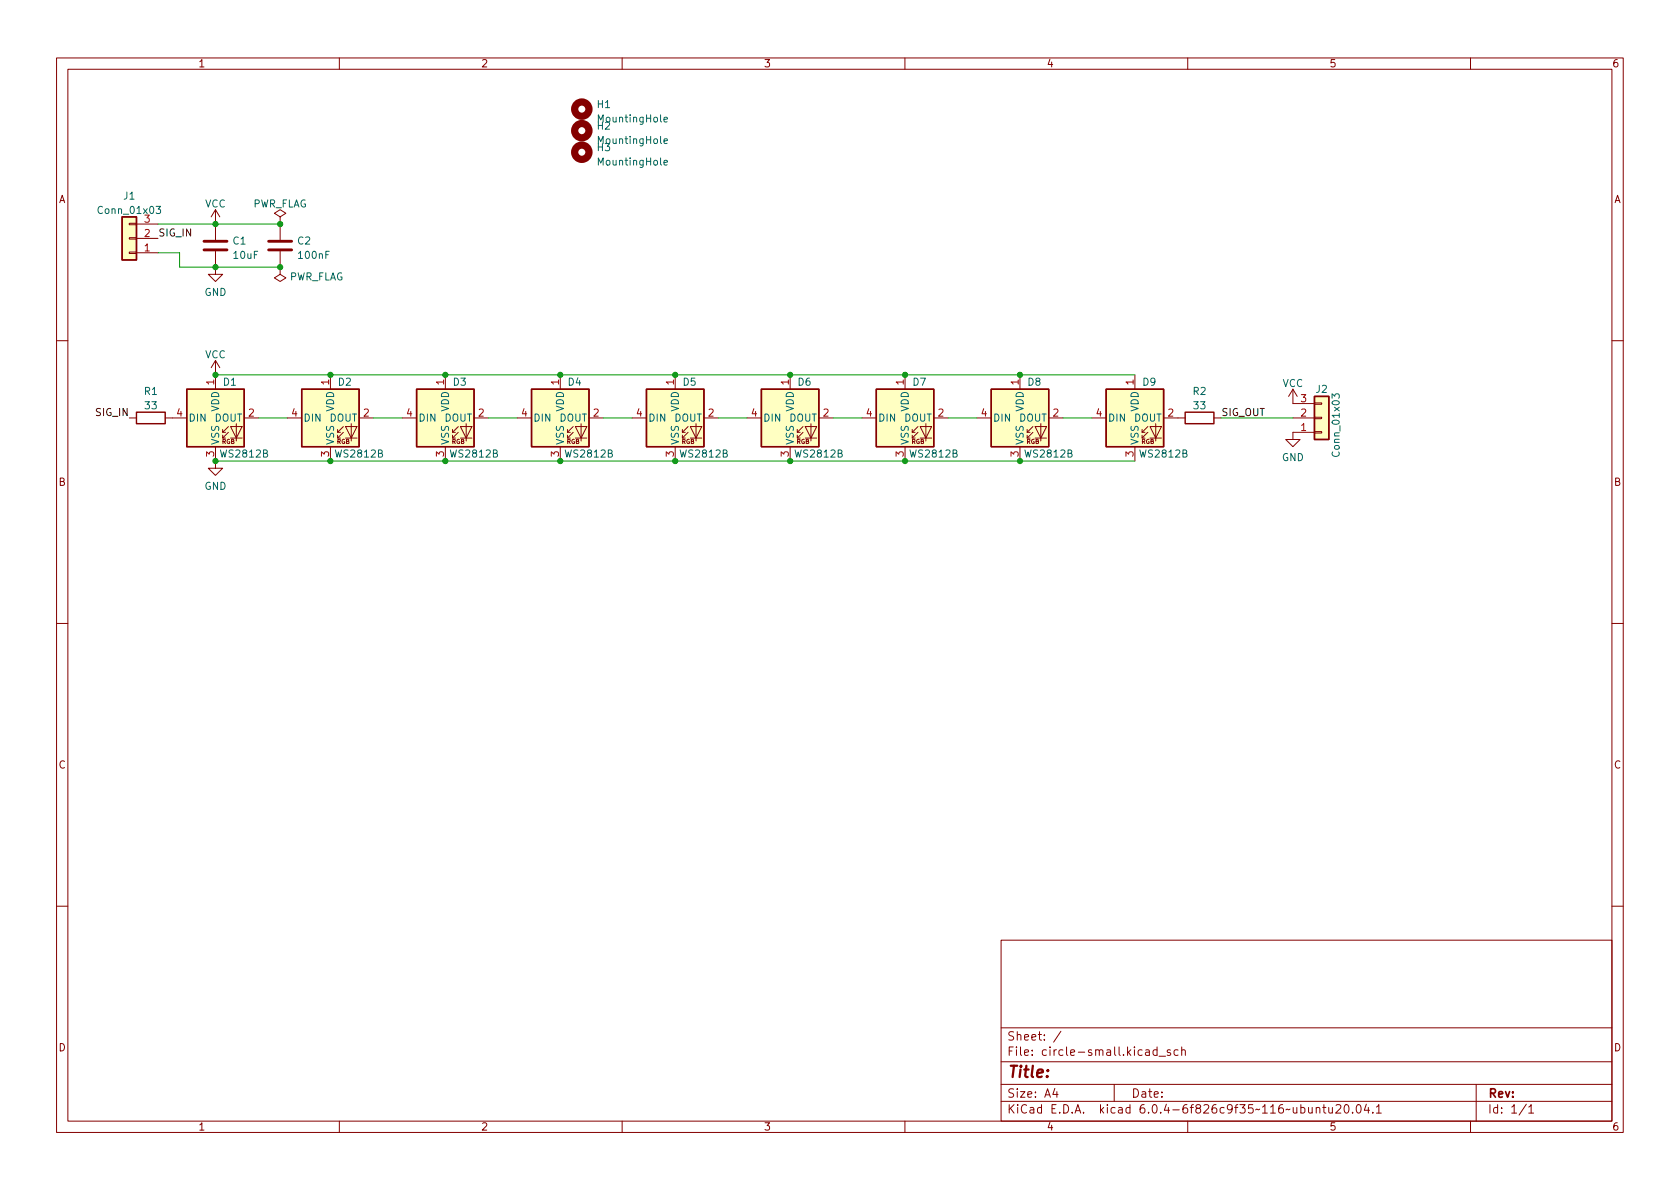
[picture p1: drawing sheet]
<svg xmlns="http://www.w3.org/2000/svg" width="297mm" height="210mm" viewBox="0 0 297 210" stroke-linecap="round" stroke-linejoin="round" font-family="sans-serif">
<g fill="none" stroke="#840000" stroke-width=".18">
<path d="M10 10.2h277v190.1h-277zM12 12.2h273v186.1h-273zM60 10.2v2M110 10.2v2M160 10.2v2M210 10.2v2M260 10.2v2M22.9 39.5h1.2v.2h-1.2zM24.1 39.6h3.8M38.1 37.1v5.3M38.1 37.1l-.8 1.2M38.1 37.1l.8 1.2"/>
<path d="M49.5 38.3l1-.6-1-.6-1 .6 1 .6v1.3M49.5 39.6h.1M49.5 39.6v2.8M22.9 42h1.2v.3h-1.2zM22.9 44.6h1.2v.2h-1.2zM24.1 44.7h3.8M24.1 42.2h3.8M38.1 44.4v4.1h1.3l-1.3 1.3-1.3-1.3h1.3M49.5 47.2v1.3l1 .6-1 .7-1-.7 1-.6M49.5 47.2h.1M49.5 44.4v2.8M10 60.2h2"/>
<path d="M22.9 73.9h1.2M29.2 73.9h3.8M38.1 79v3.8h1.3l-1.3 1.3-1.3-1.3h1.3M38.1 63.7v5.1M38.1 63.7l-.8 1.3M38.1 63.7l.8 1.3M39.4 76.4h.5M40.4 76.4l-1 1.1v-.5M40.4 75.4l-1 1v-.5M40.8 75.4h2l-1 2.1zM40.8 77.5h2M41.8 74.9v3.1"/>
<path d="M43.2 73.9h2.5M50.8 73.9h2.5M58.4 66.3v2.5M58.4 79v2.5M59.7 76.4h.5M60.7 76.4l-1 1.1v-.5M60.7 75.4l-1 1v-.5M61.1 75.4h2l-1 2.1zM61.1 77.5h2M62.1 74.9v3.1M63.5 73.9h2.5M71.1 73.9h2.6"/>
<path d="M78.7 66.3v2.5M78.7 79v2.5M80 76.4h.5M81 76.4l-1 1.1v-.5M81 75.4l-1 1v-.5M81.4 75.4h2l-1 2.1zM81.4 77.5h2M82.4 74.9v3.1M83.8 73.9h2.6M91.4 73.9h2.6M99.1 66.3v2.5M99.1 79v2.5"/>
<path d="M100.3 76.4h.5M101.3 76.4l-1 1.1v-.5M101.3 75.4l-1 1v-.5M101.7 75.4h2.1l-1.1 2.1zM101.7 77.5h2.1M102.7 74.9v3.1M104.1 73.9h2.6M111.8 73.9h2.5M119.4 66.3v2.5M119.4 79v2.5M120.6 76.4h.6M121.7 76.4l-1.1 1.1v-.5"/>
<path d="M121.7 75.4l-1.1 1v-.5M122 75.4h2.1l-1 2.1zM122 77.5h2.1M123.1 74.9v3.1M124.5 73.9h2.5M132.1 73.9h2.5M139.7 66.3v2.5M139.7 79v2.5M141 76.4h.5M142 76.4l-1 1.1v-.5M142 75.4l-1 1v-.5M142.4 75.4h2l-1 2.1z"/>
<path d="M142.4 77.5h2M143.4 74.9v3.1M144.8 73.9h2.5M152.4 73.9h2.5M160 66.3v2.5M160 79v2.5M161.3 76.4h.5M162.3 76.4l-1 1.1v-.5M162.3 75.4l-1 1v-.5M162.7 75.4h2l-1 2.1zM162.7 77.5h2M163.7 74.9v3.1"/>
<path d="M165.1 73.9h2.5M172.7 73.9h2.6M180.3 66.3v2.5M180.3 79v2.5M181.6 76.4h.5M182.6 76.4l-1 1.1v-.5M182.6 75.4l-1 1v-.5M183 75.4h2l-1 2.1zM183 77.5h2M184 74.9v3.1M185.4 73.9h2.6M193 73.9h2.6"/>
<path d="M200.7 66.3v2.5M200.7 79v2.5M201.9 76.4h.5M202.9 76.4l-1 1.1v-.5M202.9 75.4l-1 1v-.5M203.3 75.4h2.1l-1.1 2.1zM203.3 77.5h2.1M204.3 74.9v3.1M205.7 73.9h3.8M214.6 73.9h1.3M228.6 68.8l-.8 1.3M228.6 68.8v2.6h3.8"/>
<path d="M228.6 68.8l.8 1.3M228.6 73.9h3.8M232.4 71.2h1.3v.3h-1.3zM232.4 73.8h1.3v.2h-1.3zM232.4 76.3h1.3v.3h-1.3zM232.4 76.4h-3.8v1.3h1.3l-1.3 1.3-1.3-1.3h1.3M285 60.2h2M10 110.2h2M285 110.2h2M10 160.2h2M177 166.3h108v32h-108zM285 160.2h2"/>
<path d="M60 198.3v2M110 198.3v2M160 198.3v2M177 194.8h108M177 191.8h108M177 187.8h108M177 181.8h108M186.5 192.5l-.4 1h1M186.9 193v1M187.6 182.4l-1.3 1.9M197 191.8v3M204.6 185.7l-.5-.1-.2 .3v.4l.1 .3h.6"/>
<path d="M204.6 185.1v1.5M204.9 186.8h1.2M206.9 185.7l-.3-.1-.2 .2v.3l.5 .1v.4h-.5M208.3 185.7l-.4-.1-.3 .3v.4l.1 .3h.6M208.9 185.8l.2-.2 .4 .1 .1 .9M208.9 185.1v1.5M210 198.3v2M232.7 196l.2-.2 .4 .1 .1 .9M232.7 195.8v1M233.9 195.8h.5M234.1 195.3v1.3l.3 .2M234.9 195.8l.1 1h.4l.2-.1"/>
<path d="M235.6 195.8v1M236.2 195.5l.6-.2 .2 .2 .1 .3-1 1h1M237.8 195.5l.2-.2a.81 .81 0 0 1 .6 .7 .81 .81 0 0 1-.3 .8h-.2a.81 .81 0 0 1-.3-1.3zM239.1 196.7v.1M240 195.4l.1-.1a.81 .81 0 0 1 .6 .7 .81 .81 0 0 1-.3 .8h-.1a.81 .81 0 0 1-.6-.6 .81 .81 0 0 1 .3-.8zM241.6 195.3l-.4 1h.9M241.9 195.8v1M242.7 196.7v.1M243.4 195.8l.4-.5v1.5M243.4 196.8h.8M260 198.3v2M261 191.8v6.5"/>
<path d="M269.9 195.3l-1.3 1.9M270.3 195.8l.4-.5v1.5M270.3 196.8h.9"/>
</g>
<path d="M36.1 44.2h4M36.1 42.7h4M47.5 44.2h4.1M47.5 42.7h4.1" fill="none" stroke="#840000" stroke-width=".51"/>
<g fill="none" stroke="#840000" stroke-width=".25">
<path d="M21.6 38.3h2.5v7.7h-2.5zM24.1 72.9h5.1v2h-5.1zM33 68.8h10.2v10.2h-10.2zM53.3 68.8h10.2v10.2h-10.2zM73.7 68.8h10.1v10.2h-10.1zM94 68.8h10.1v10.2h-10.1zM114.3 68.8h10.2v10.2h-10.2zM134.6 68.8h10.2v10.2h-10.2zM154.9 68.8h10.2v10.2h-10.2zM175.3 68.8h10.1v10.2h-10.1zM195.6 68.8h10.1v10.2h-10.1zM209.5 72.9h5.1v2h-5.1z"/>
<path d="M232.4 70.1h2.5v7.6h-2.5z"/>
</g>
<g fill="#ffffc2" stroke="#ffffc2" stroke-width=".18">
<path d="M33 68.8h10.2v10.2h-10.2z"/>
<path d="M21.6 38.3h2.5v7.7h-2.5z"/>
<path d="M94 68.8h10.1v10.2h-10.1z"/>
<path d="M73.7 68.8h10.1v10.2h-10.1z"/>
<path d="M53.3 68.8h10.2v10.2h-10.2z"/>
<path d="M154.9 68.8h10.2v10.2h-10.2z"/>
<path d="M232.4 70.1h2.5v7.6h-2.5z"/>
<path d="M195.6 68.8h10.1v10.2h-10.1z"/>
<path d="M175.3 68.8h10.1v10.2h-10.1z"/>
<path d="M134.6 68.8h10.2v10.2h-10.2z"/>
<path d="M114.3 68.8h10.2v10.2h-10.2z"/>
</g>
<path d="M27.6 36.5h.8l-.4 .5 .3 .1v.5l-.1 .2-.6-.2M117.4 21.2l.6-.2-.1-.2-.3-.1-.2 .2 .1 .6h.4M117.4 25l.6-.2-.1-.2-.3-.1-.2 .2 .1 .6h.4M117.4 28.8l.6-.1-.1-.3-.3-.1-.2 .2 .1 .6h.4M235.5 70.4v-.8l.5 .5 .1-.4h.6l.1 .2-.1 .5" fill="none" stroke="#006464" stroke-width=".18"/>
<g fill="none" stroke="#840000" stroke-width="1.3">
<circle cx="102.9" cy="19.3" r="1.27"/>
<circle cx="102.9" cy="26.9" r="1.27"/>
<circle cx="102.9" cy="23.1" r="1.27"/>
</g>
<g fill="none" stroke="#009600" stroke-width=".18">
<path d="M27.9 39.6h21.6M27.9 44.7h3.8v2.5h17.8M38.1 66.3h162.6M45.7 73.9h5.1M66 73.9h5.1M86.4 73.9h5M106.7 73.9h5.1M127 73.9h5.1M147.3 73.9h5.1M167.6 73.9h5.1M188 73.9h5M215.9 73.9h12.7"/>
<path d="M38.1 81.5h162.6"/>
</g>
<g fill="#009600" stroke="#009600" stroke-width=".18">
<circle cx="160" cy="66.3" r=".46"/>
<circle cx="139.7" cy="66.3" r=".46"/>
<circle cx="99.1" cy="66.3" r=".46"/>
<circle cx="119.4" cy="66.3" r=".46"/>
<circle cx="99.1" cy="81.5" r=".46"/>
<circle cx="119.4" cy="81.5" r=".46"/>
<circle cx="160" cy="81.5" r=".46"/>
<circle cx="180.3" cy="66.3" r=".46"/>
<circle cx="180.3" cy="81.5" r=".46"/>
<circle cx="139.7" cy="81.5" r=".46"/>
<circle cx="38.1" cy="66.3" r=".46"/>
<circle cx="38.1" cy="81.5" r=".46"/>
<circle cx="38.1" cy="47.2" r=".46"/>
<circle cx="49.5" cy="39.6" r=".46"/>
<circle cx="49.5" cy="47.2" r=".46"/>
<circle cx="38.1" cy="39.6" r=".46"/>
<circle cx="78.7" cy="66.3" r=".46"/>
<circle cx="78.7" cy="81.5" r=".46"/>
<circle cx="58.4" cy="81.5" r=".46"/>
<circle cx="58.4" cy="66.3" r=".46"/>
</g>
<text font-size="2.8" fill="#840000" x="178" y="190.6">Title:</text>
<g font-size="2.1" fill="#840000">
<text x="178" y="184">Sheet: /</text>
<text x="178" y="186.7">File: circle-small.kicad_sch</text>
<text x="178" y="196.9">KiCad E.D.A. kicad 6.0.4-6f826c9f35~116~ubuntu20.04.1</text>
<text x="178" y="194.1">Size: A4</text>
<text x="200" y="194.1">Date:</text>
<text x="263" y="194.1">Rev:</text>
<text x="263" y="196.9">Id: 1/1</text>
</g>
<g font-size="1.8" fill="#840000">
<text x="35" y="11.9">1</text>
<text x="85" y="11.9">2</text>
<text x="135" y="11.9">3</text>
<text x="185" y="11.9">4</text>
<text x="235" y="11.9">5</text>
<text x="285" y="11.9">6</text>
<text x="10.3" y="35.9">A</text>
<text x="285.3" y="35.9">A</text>
<text x="10.3" y="85.9">B</text>
<text x="285.3" y="85.9">B</text>
<text x="10.3" y="135.9">C</text>
<text x="285.3" y="135.9">C</text>
<text x="10.3" y="185.9">D</text>
<text x="285.3" y="185.9">D</text>
<text x="35" y="199.9">1</text>
<text x="85" y="199.9">2</text>
<text x="135" y="199.9">3</text>
<text x="185" y="199.9">4</text>
<text x="235" y="199.9">5</text>
<text x="285" y="199.9">6</text>
</g>
<g font-size="1.8" fill="#006464">
<text x="105.6" y="19.1">H1</text>
<text x="105.6" y="22.9">H2</text>
<text x="106" y="21.6">MountingHole</text>
<text x="105.6" y="26.7">H3</text>
<text x="106" y="25.4">MountingHole</text>
<text x="106" y="29.3">MountingHole</text>
<text x="21.9" y="35.3">J1</text>
<text x="17.7" y="37.8">Conn_01x03</text>
<text x="36.2" y="36.7">VCC</text>
<text x="44.6" y="36.7">PWR_FLAG</text>
<text x="41.2" y="43.2">C1</text>
<text x="41.4" y="45.8">10uF</text>
<text x="52.6" y="43.2">C2</text>
<text x="52.9" y="45.8">100nF</text>
<text x="36.1" y="52.3">GND</text>
<text x="51" y="49.6">PWR_FLAG</text>
<text x="36.2" y="63.3">VCC</text>
<text x="25.5" y="69.8">R1</text>
<text x="39.5" y="68.2">D1</text>
<text x="59.8" y="68.2">D2</text>
<text x="80.1" y="68.2">D3</text>
<text x="100.5" y="68.2">D4</text>
<text x="120.8" y="68.2">D5</text>
<text x="141.1" y="68.2">D6</text>
<text x="161.4" y="68.2">D7</text>
<text x="181.7" y="68.2">D8</text>
<text x="202.1" y="68.2">D9</text>
<text x="211" y="69.8">R2</text>
<text x="226.7" y="68.4">VCC</text>
<text x="232.7" y="69.5">J2</text>
<text x="25.7" y="72.4">33</text>
<text x="33.3" y="74.5">DIN</text>
<text x="37.9" y="74.5">DOUT</text>
<text x="38.7" y="72.8" transform="rotate(-90 38.7 72.8)">VDD</text>
<text x="53.6" y="74.5">DIN</text>
<text x="58.2" y="74.5">DOUT</text>
<text x="59.1" y="72.8" transform="rotate(-90 59.1 72.8)">VDD</text>
<text x="73.9" y="74.5">DIN</text>
<text x="78.6" y="74.5">DOUT</text>
<text x="79.4" y="72.8" transform="rotate(-90 79.4 72.8)">VDD</text>
<text x="94.2" y="74.5">DIN</text>
<text x="98.9" y="74.5">DOUT</text>
<text x="99.7" y="72.8" transform="rotate(-90 99.7 72.8)">VDD</text>
<text x="114.6" y="74.5">DIN</text>
<text x="119.2" y="74.5">DOUT</text>
<text x="120" y="72.8" transform="rotate(-90 120 72.8)">VDD</text>
<text x="134.9" y="74.5">DIN</text>
<text x="139.5" y="74.5">DOUT</text>
<text x="140.3" y="72.8" transform="rotate(-90 140.3 72.8)">VDD</text>
<text x="155.2" y="74.5">DIN</text>
<text x="159.8" y="74.5">DOUT</text>
<text x="160.7" y="72.8" transform="rotate(-90 160.7 72.8)">VDD</text>
<text x="175.5" y="74.5">DIN</text>
<text x="180.2" y="74.5">DOUT</text>
<text x="181" y="72.8" transform="rotate(-90 181 72.8)">VDD</text>
<text x="195.8" y="74.5">DIN</text>
<text x="200.5" y="74.5">DOUT</text>
<text x="201.3" y="72.8" transform="rotate(-90 201.3 72.8)">VDD</text>
<text x="211.1" y="72.4">33</text>
<text x="38.7" y="78.7" transform="rotate(-90 38.7 78.7)">VSS</text>
<text x="39.1" y="80.9">WS2812B</text>
<text x="59.1" y="78.7" transform="rotate(-90 59.1 78.7)">VSS</text>
<text x="59.5" y="80.9">WS2812B</text>
<text x="79.4" y="78.7" transform="rotate(-90 79.4 78.7)">VSS</text>
<text x="79.8" y="80.9">WS2812B</text>
<text x="99.7" y="78.7" transform="rotate(-90 99.7 78.7)">VSS</text>
<text x="100.1" y="80.9">WS2812B</text>
<text x="120" y="78.7" transform="rotate(-90 120 78.7)">VSS</text>
<text x="120.4" y="80.9">WS2812B</text>
<text x="140.3" y="78.7" transform="rotate(-90 140.3 78.7)">VSS</text>
<text x="140.7" y="80.9">WS2812B</text>
<text x="160.7" y="78.7" transform="rotate(-90 160.7 78.7)">VSS</text>
<text x="161.1" y="80.9">WS2812B</text>
<text x="181" y="78.7" transform="rotate(-90 181 78.7)">VSS</text>
<text x="181.4" y="80.9">WS2812B</text>
<text x="201.3" y="78.7" transform="rotate(-90 201.3 78.7)">VSS</text>
<text x="201.7" y="80.9">WS2812B</text>
<text x="226.6" y="81.5">GND</text>
<text x="236.9" y="80.4" transform="rotate(-90 236.9 80.4)">Conn_01x03</text>
<text x="36.1" y="86.6">GND</text>
</g>
<g font-size="1.8" fill="#a90000">
<text x="25.5" y="41.9">2</text>
<text x="25.5" y="39.4">3</text>
<text x="25.5" y="44.4">1</text>
<text x="37.8" y="68.1" transform="rotate(-90 37.8 68.1)">1</text>
<text x="58.2" y="68.1" transform="rotate(-90 58.2 68.1)">1</text>
<text x="78.5" y="68.1" transform="rotate(-90 78.5 68.1)">1</text>
<text x="98.8" y="68.1" transform="rotate(-90 98.8 68.1)">1</text>
<text x="119.1" y="68.1" transform="rotate(-90 119.1 68.1)">1</text>
<text x="139.4" y="68.1" transform="rotate(-90 139.4 68.1)">1</text>
<text x="159.8" y="68.1" transform="rotate(-90 159.8 68.1)">1</text>
<text x="180.1" y="68.1" transform="rotate(-90 180.1 68.1)">1</text>
<text x="200.4" y="68.1" transform="rotate(-90 200.4 68.1)">1</text>
<text x="230" y="71.1">3</text>
<text x="31.3" y="73.7">4</text>
<text x="44" y="73.7">2</text>
<text x="51.6" y="73.7">4</text>
<text x="64.3" y="73.7">2</text>
<text x="71.9" y="73.7">4</text>
<text x="84.6" y="73.7">2</text>
<text x="92.2" y="73.7">4</text>
<text x="104.9" y="73.7">2</text>
<text x="112.5" y="73.7">4</text>
<text x="125.2" y="73.7">2</text>
<text x="132.9" y="73.7">4</text>
<text x="145.6" y="73.7">2</text>
<text x="153.2" y="73.7">4</text>
<text x="165.9" y="73.7">2</text>
<text x="173.5" y="73.7">4</text>
<text x="186.2" y="73.7">2</text>
<text x="193.8" y="73.7">4</text>
<text x="206.5" y="73.7">2</text>
<text x="230" y="76.2">1</text>
<text x="230" y="73.7">2</text>
<text x="37.8" y="80.8" transform="rotate(-90 37.8 80.8)">3</text>
<text x="58.2" y="80.8" transform="rotate(-90 58.2 80.8)">3</text>
<text x="78.5" y="80.8" transform="rotate(-90 78.5 80.8)">3</text>
<text x="98.8" y="80.8" transform="rotate(-90 98.8 80.8)">3</text>
<text x="119.1" y="80.8" transform="rotate(-90 119.1 80.8)">3</text>
<text x="139.4" y="80.8" transform="rotate(-90 139.4 80.8)">3</text>
<text x="159.8" y="80.8" transform="rotate(-90 159.8 80.8)">3</text>
<text x="180.1" y="80.8" transform="rotate(-90 180.1 80.8)">3</text>
<text x="200.4" y="80.8" transform="rotate(-90 200.4 80.8)">3</text>
</g>
<g font-size="1.8" fill="#0f0f0f">
<text x="27.9" y="41.8">SIG_IN</text>
<text x="17.1" y="73.6">SIG_IN</text>
<text x="215.9" y="73.6">SIG_OUT</text>
</g>
<g font-size="1.1" fill="#840000">
<text x="39.2" y="78.5">RGB</text>
<text x="59.5" y="78.5">RGB</text>
<text x="79.8" y="78.5">RGB</text>
<text x="100.2" y="78.5">RGB</text>
<text x="120.5" y="78.5">RGB</text>
<text x="140.8" y="78.5">RGB</text>
<text x="161.1" y="78.5">RGB</text>
<text x="181.4" y="78.5">RGB</text>
<text x="201.8" y="78.5">RGB</text>
</g>
</svg>
